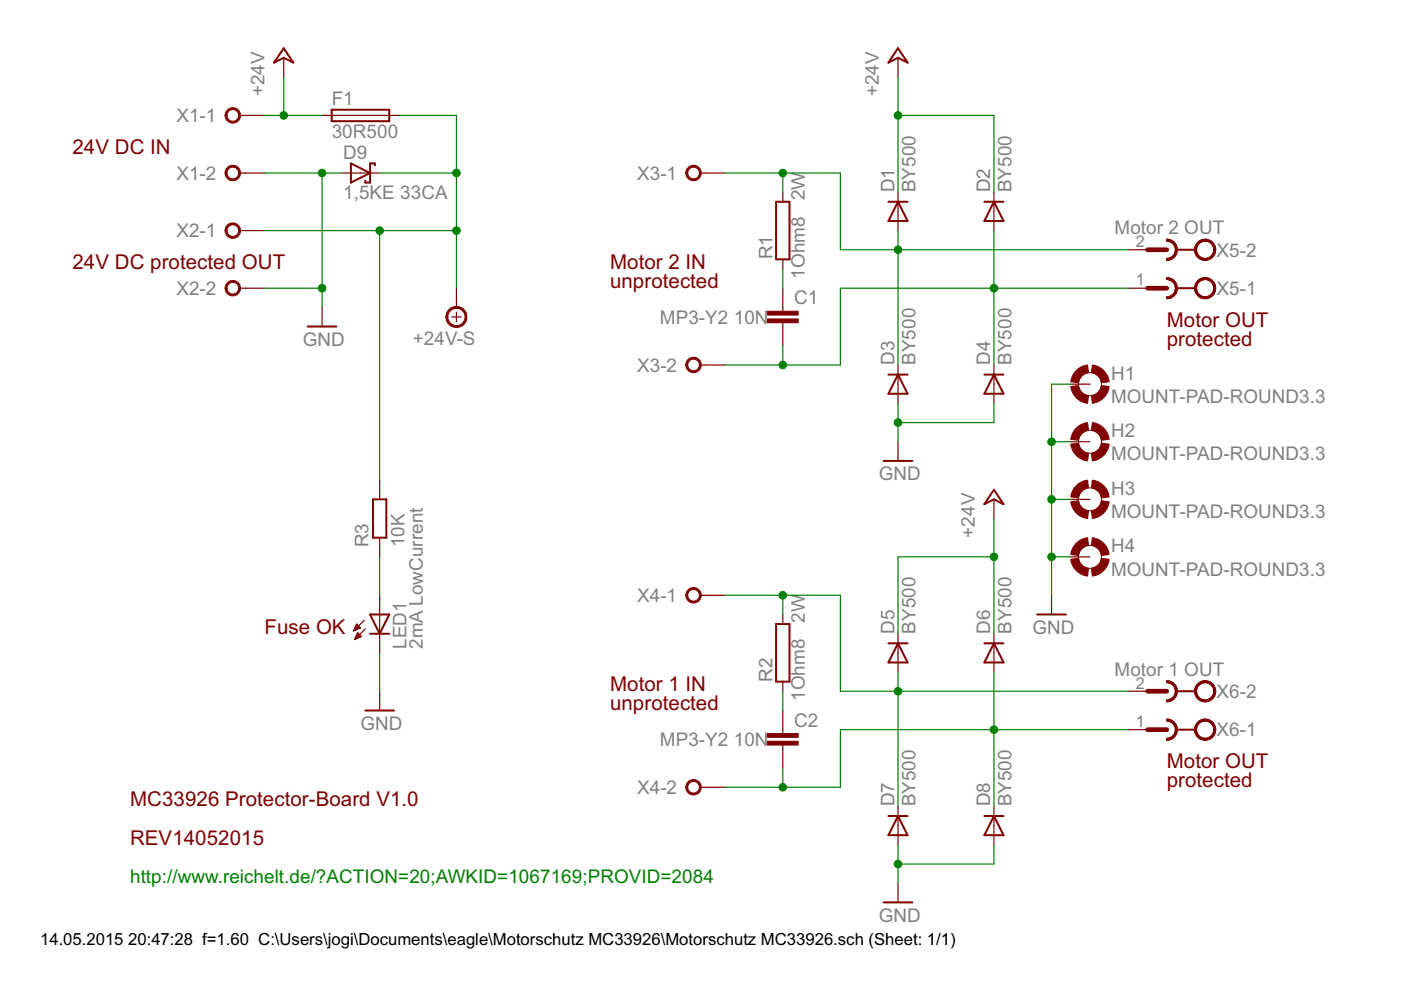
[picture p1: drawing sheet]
<svg xmlns="http://www.w3.org/2000/svg" width="297mm" height="210mm" viewBox="0 0 297 210" stroke-linecap="round" stroke-linejoin="round" font-family="sans-serif">
<g fill="none" stroke="#800000" stroke-width=".42">
<path d="M60.2 10.2l2 3.1-2-1-2.1 1zM190.4 10.2l2 3.1-2-1-2 1zM70.3 23.3h12.2v2.4h-12.2zM74.4 34.6l4.1 2.1-4.1 2zM79.5 35.1v-.5h-1v4.1h-1.1v-.4M164.5 42.8h2.9v12.2h-2.9zM188.4 42.8h4M190.4 42.8l2 4.1h-4zM208.7 42.8h4.1M210.7 42.8l2.1 4.1h-4.1zM249.4 53h4.1M65.2 69.2h6.1"/>
<path d="M188.4 79.4h4M190.4 79.4l2 4.1h-4zM208.7 79.4h4.1M210.7 79.4l2.1 4.1h-4.1zM249.4 61.1h4.1M187.3 97.7h6.1M79.1 105.9h2.8v8.1h-2.8zM210.7 103.8l2.1 3.1-2.1-1-2 1zM78.5 130.3h4l-2 4.1zM78.5 134.4h4M164.5 132.3h2.9v12.2h-2.9zM188.4 136.4h4"/>
<path d="M190.4 136.4l2 4.1h-4zM208.7 136.4h4.1M210.7 136.4l2.1 4.1h-4.1zM219.9 130.3h6.1M77.4 150.6h6.1M249.4 154.7h4.1M249.4 146.6h4.1M188.4 173h4M190.4 173l2 4.1h-4zM208.7 173h4.1M210.7 173l2.1 4.1h-4.1zM187.3 191.3h6.1"/>
</g>
<g fill="none" stroke="#800000" stroke-width=".25">
<path d="M60.2 12.3v4M190.4 12.3v4M50.8 36.7h5.3M50.8 24.5h5.3M68.3 24.5h16.3M72.3 36.7h8.2M148.5 36.7h5.3M50.8 48.9h5.3M166 40.7v2.1M166 55v2M190.4 40.7v8.2M210.7 40.7v8.2"/>
<path d="M239.2 53h4.1M50.8 61.1h5.3M68.3 65.2v4M95.8 67.2h2M96.8 61.1v4.1M96.8 66.2v2M148.5 77.4h5.3M166 61.1v4.9M166 68.4v4.9M190.4 77.4v8.1M210.7 77.4v8.1M239.2 61.1h4.1"/>
<path d="M190.4 93.7v4M227 81.4h4.1M227 93.7h4.1M80.5 101.8v4.1M80.5 114v4.1M210.7 105.9v4M227 105.9h4.1M227 118.1h4.1M75.1 133.6h.3M75.2 133.4h.7M75.2 135.5h.2M75.2 133.2h1.1"/>
<path d="M75.3 132.9h.9M75.3 135.3h.6M75.4 135.1h1M75.4 132.7h.6M75.5 134.9h1M75.5 132.5h.3M75.6 132.3l.8 .8-1.4 .7zM75.6 134.7h.7M75.7 134.5h.4M75.8 134.2h.1M75.8 134.2l.8 .8-1.4 .6zM77.2 131.5l-2.2 2.3"/>
<path d="M77.4 133.3l-2.2 2.3M80.5 126.2v12.2M148.5 126.2h5.3M166 130.3v2M190.4 134.4v8.1M210.7 134.4v8.1M222.9 126.2v4.1M80.5 146.6v4M166 144.5v2.1M166 150.6v4.9M166 158v4.8M239.2 154.7h4.1"/>
<path d="M239.2 146.6h4.1M148.5 166.9h5.3M190.4 171v8.1M210.7 171v8.1M190.4 187.3v4"/>
</g>
<g fill="#800000" stroke="#800000" stroke-width=".21">
<path d="M162.7 66h6.5v.8h-6.5z"/>
<path d="M162.7 67.6h6.5v.8h-6.5z"/>
<path d="M162.7 155.5h6.5v.8h-6.5z"/>
<path d="M162.7 157.2h6.5v.8h-6.5z"/>
</g>
<g fill="#800000" stroke="#800000" stroke-width=".21">
<path d="M247.4 152.5a2.24 2.24 0 0 1 2.2 2.2h-.4a1.84 1.84 0 0 0-1.8-1.8z" fill-rule="evenodd"/>
<path d="M247.4 156.5a1.81 1.81 0 0 0 1.8-1.8h.4a2.24 2.24 0 0 1-2.2 2.3z" fill-rule="evenodd"/>
<path d="M247.4 152.5a2.24 2.24 0 0 1 2.2 2.2 2.24 2.24 0 0 1-2.2 2.3v-.5a1.83 1.83 0 0 0 1.8-1.8 1.83 1.83 0 0 0-1.8-1.8z" fill-rule="evenodd"/>
<path d="M254 153.1a2.23 2.23 0 0 1 3.5 .5 2.23 2.23 0 0 1-1.4 3.3 2.23 2.23 0 0 1-2.8-2.2h.4a1.83 1.83 0 0 1 2.6-1.7 1.83 1.83 0 0 1 .4 3.1 1.83 1.83 0 0 1-3-1v-.4h-.4a2.12 2.12 0 0 1 .7-1.6z" fill-rule="evenodd"/>
<path d="M254 153.1a2.23 2.23 0 0 1 3.5 .5 2.23 2.23 0 0 1-1.4 3.3 2.23 2.23 0 0 1-2.8-2.2h.4a1.83 1.83 0 0 1 2.6-1.7 1.83 1.83 0 0 1 .4 3.1 1.83 1.83 0 0 1-3-1v-.4h-.4a2.12 2.12 0 0 1 .7-1.6z" fill-rule="evenodd"/>
<path d="M247.4 144.3a2.2 2.2 0 0 1 2.2 2.3h-.4a1.81 1.81 0 0 0-1.8-1.9z" fill-rule="evenodd"/>
<path d="M249.2 146.6h.4a2.24 2.24 0 0 1-2.2 2.2v-.4a1.81 1.81 0 0 0 1.8-1.8z" fill-rule="evenodd"/>
<path d="M247.4 144.3a2.23 2.23 0 0 1 2.2 2.3 2.23 2.23 0 0 1-2.2 2.2v-.4a1.83 1.83 0 0 0 1.8-1.8 1.83 1.83 0 0 0-1.8-1.9z" fill-rule="evenodd"/>
<path d="M254 144.9a2.23 2.23 0 0 1 3.5 .6 2.23 2.23 0 0 1-1.4 3.2 2.23 2.23 0 0 1-2.8-2.1h.4a1.83 1.83 0 0 1 2.6-1.7 1.83 1.83 0 0 1 .4 3.1 1.83 1.83 0 0 1-3-1.1v-.3h-.4a2.11 2.11 0 0 1 .7-1.7z" fill-rule="evenodd"/>
<path d="M254 144.9a2.23 2.23 0 0 1 3.5 .6 2.23 2.23 0 0 1-1.4 3.2 2.23 2.23 0 0 1-2.8-2.1h.4a1.83 1.83 0 0 1 2.6-1.7 1.83 1.83 0 0 1 .4 3.1 1.83 1.83 0 0 1-3-1.1v-.3h-.4a2.11 2.11 0 0 1 .7-1.7z" fill-rule="evenodd"/>
<path d="M247.4 58.9a2.24 2.24 0 0 1 2.2 2.2h-.4a1.81 1.81 0 0 0-1.8-1.8z" fill-rule="evenodd"/>
<path d="M247.4 62.9a1.81 1.81 0 0 0 1.8-1.8h.4a2.2 2.2 0 0 1-2.2 2.2z" fill-rule="evenodd"/>
<path d="M247.4 58.9a2.23 2.23 0 0 1 2.2 2.2 2.23 2.23 0 0 1-2.2 2.2v-.4a1.83 1.83 0 0 0 1.8-1.8 1.83 1.83 0 0 0-1.8-1.8z" fill-rule="evenodd"/>
<path d="M254 59.5a2.23 2.23 0 0 1 3.5 .5 2.23 2.23 0 0 1-1.4 3.3 2.23 2.23 0 0 1-2.8-2.2h.4a1.83 1.83 0 0 1 2.6-1.7 1.83 1.83 0 0 1 .4 3.1 1.83 1.83 0 0 1-3-1v-.4h-.4a2.12 2.12 0 0 1 .7-1.6z" fill-rule="evenodd"/>
<path d="M254 59.5a2.23 2.23 0 0 1 3.5 .5 2.23 2.23 0 0 1-1.4 3.3 2.23 2.23 0 0 1-2.8-2.2h.4a1.83 1.83 0 0 1 2.6-1.7 1.83 1.83 0 0 1 .4 3.1 1.83 1.83 0 0 1-3-1v-.4h-.4a2.12 2.12 0 0 1 .7-1.6z" fill-rule="evenodd"/>
<path d="M247.4 50.7a2.24 2.24 0 0 1 2.2 2.3h-.4a1.81 1.81 0 0 0-1.8-1.9z" fill-rule="evenodd"/>
<path d="M249.2 53h.4a2.24 2.24 0 0 1-2.2 2.2v-.4a1.84 1.84 0 0 0 1.8-1.8z" fill-rule="evenodd"/>
<path d="M247.4 50.7a2.24 2.24 0 0 1 2.2 2.3 2.24 2.24 0 0 1-2.2 2.2v-.4a1.83 1.83 0 0 0 1.8-1.8 1.83 1.83 0 0 0-1.8-1.9z" fill-rule="evenodd"/>
<path d="M254 51.3a2.23 2.23 0 0 1 3.5 .6 2.23 2.23 0 0 1-1.4 3.2 2.23 2.23 0 0 1-2.8-2.1h.4a1.84 1.84 0 0 1 2.6-1.7 1.84 1.84 0 0 1 .4 3.1 1.84 1.84 0 0 1-3-1.1v-.3h-.4a2.12 2.12 0 0 1 .7-1.7z" fill-rule="evenodd"/>
<path d="M254 51.3a2.23 2.23 0 0 1 3.5 .6 2.23 2.23 0 0 1-1.4 3.2 2.23 2.23 0 0 1-2.8-2.1h.4a1.84 1.84 0 0 1 2.6-1.7 1.84 1.84 0 0 1 .4 3.1 1.84 1.84 0 0 1-3-1.1v-.3h-.4a2.12 2.12 0 0 1 .7-1.7z" fill-rule="evenodd"/>
<path d="M95.2 65.6a2.24 2.24 0 0 1 3.5 .5 2.24 2.24 0 0 1-1.4 3.3 2.24 2.24 0 0 1-2.8-2.2h.5a1.83 1.83 0 0 1 2.7-1.5 1.83 1.83 0 0 1 .1 3.1 1.83 1.83 0 0 1-2.8-1.2v-.4h-.5a2.33 2.33 0 0 1 .7-1.6z" fill-rule="evenodd"/>
<path d="M48.1 23.4a1.64 1.64 0 0 1 2.6 .2 1.64 1.64 0 0 1-.9 2.5 1.64 1.64 0 0 1-2.1-1.6h.4a1.24 1.24 0 0 1 1.9-1.1 1.24 1.24 0 0 1 .1 2.1 1.24 1.24 0 0 1-1.9-.7l-.1-.3h-.4z" fill-rule="evenodd"/>
<path d="M48.1 35.6a1.64 1.64 0 0 1 2.6 .2 1.64 1.64 0 0 1-.9 2.5 1.64 1.64 0 0 1-2.1-1.6h.4a1.24 1.24 0 0 1 1.9-1.1 1.24 1.24 0 0 1 .1 2.1 1.24 1.24 0 0 1-1.9-.7l-.1-.3h-.4z" fill-rule="evenodd"/>
<path d="M145.8 35.6a1.64 1.64 0 0 1 2.6 .2 1.64 1.64 0 0 1-.9 2.5 1.64 1.64 0 0 1-2.1-1.6h.4a1.24 1.24 0 0 1 1.8-1.1 1.24 1.24 0 0 1 .2 2.1 1.24 1.24 0 0 1-2-.7v-.3h-.4z" fill-rule="evenodd"/>
<path d="M145.8 76.3a1.64 1.64 0 0 1 2.6 .2 1.64 1.64 0 0 1-.9 2.5 1.64 1.64 0 0 1-2.1-1.6h.4a1.24 1.24 0 0 1 1.8-1.1 1.24 1.24 0 0 1 .2 2.1 1.24 1.24 0 0 1-2-.7v-.3h-.4z" fill-rule="evenodd"/>
<path d="M145.8 125.1a1.64 1.64 0 0 1 2.6 .3 1.64 1.64 0 0 1-.9 2.4 1.64 1.64 0 0 1-2.1-1.6h.4a1.24 1.24 0 0 1 1.8-1 1.24 1.24 0 0 1 .2 2.1 1.24 1.24 0 0 1-2-.8v-.3h-.4z" fill-rule="evenodd"/>
<path d="M145.8 165.8a1.64 1.64 0 0 1 2.6 .3 1.64 1.64 0 0 1-.9 2.4 1.64 1.64 0 0 1-2.1-1.6h.4a1.24 1.24 0 0 1 1.8-1 1.24 1.24 0 0 1 .2 2.1 1.24 1.24 0 0 1-2-.8v-.3h-.4z" fill-rule="evenodd"/>
<path d="M48.1 47.8a1.64 1.64 0 0 1 2.6 .2 1.64 1.64 0 0 1-.9 2.5 1.64 1.64 0 0 1-2.1-1.6h.4a1.24 1.24 0 0 1 1.9-1 1.24 1.24 0 0 1 .1 2.1 1.24 1.24 0 0 1-1.9-.8l-.1-.3h-.4z" fill-rule="evenodd"/>
<path d="M48.1 60a1.64 1.64 0 0 1 2.6 .2 1.64 1.64 0 0 1-.9 2.5 1.64 1.64 0 0 1-2.1-1.6h.4a1.24 1.24 0 0 1 1.9-1 1.24 1.24 0 0 1 .1 2.1 1.24 1.24 0 0 1-1.9-.8l-.1-.3h-.4z" fill-rule="evenodd"/>
<path d="M231.6 77.4a4.1 4.1 0 0 1 3.6 3.5l-1.7 .3a2.49 2.49 0 0 0-2.1-2.2z" fill-rule="evenodd"/>
<path d="M228 78.7l1.3-.9 1.3-.4 .2 1.6a2.49 2.49 0 0 0-2.2 2.2l-1.6-.3 .4-1.2z" fill-rule="evenodd"/>
<path d="M227 82l1.6-.3a2.49 2.49 0 0 0 2.2 2.2l-.2 1.6a4 4 0 0 1-3.6-3.5z" fill-rule="evenodd"/>
<path d="M233.5 81.7l1.7 .3a4 4 0 0 1-3.6 3.5l-.2-1.6a2.49 2.49 0 0 0 2.1-2.2z" fill-rule="evenodd"/>
<path d="M231.6 89.6a4.1 4.1 0 0 1 3.6 3.6l-1.7 .1a2.44 2.44 0 0 0-2.1-2.1z" fill-rule="evenodd"/>
<path d="M228.4 90.6l.9-.6 1.3-.4 .2 1.6a2.44 2.44 0 0 0-2.2 2.1l-1.6-.1 .2-.8 .5-1z" fill-rule="evenodd"/>
<path d="M227 94.2l1.6-.2a2.44 2.44 0 0 0 2.2 2.1l-.2 1.6a4 4 0 0 1-3.6-3.5z" fill-rule="evenodd"/>
<path d="M231.4 96.1a2.44 2.44 0 0 0 2.1-2.1l1.7 .2a4 4 0 0 1-3.6 3.5z" fill-rule="evenodd"/>
<path d="M231.6 101.8a4.1 4.1 0 0 1 3.6 3.6l-1.7 .2a2.44 2.44 0 0 0-2.1-2.2z" fill-rule="evenodd"/>
<path d="M228 103.2l1.3-1 1.3-.4 .2 1.6a2.44 2.44 0 0 0-2.2 2.2l-1.6-.2 .4-1.3z" fill-rule="evenodd"/>
<path d="M227 106.4l1.6-.2a2.44 2.44 0 0 0 2.2 2.1l-.2 1.6a4 4 0 0 1-3.6-3.5z" fill-rule="evenodd"/>
<path d="M231.4 108.3a2.44 2.44 0 0 0 2.1-2.1l1.7 .2a4.1 4.1 0 0 1-3.6 3.5z" fill-rule="evenodd"/>
<path d="M231.6 114a4.2 4.2 0 0 1 3.6 3.6l-1.7 .2a2.44 2.44 0 0 0-2.1-2.2z" fill-rule="evenodd"/>
<path d="M228 115.4l1.3-1 1.3-.4 .2 1.6a2.44 2.44 0 0 0-2.2 2.2l-1.6-.2 .4-1.3z" fill-rule="evenodd"/>
<path d="M227 118.6l1.6-.2a2.44 2.44 0 0 0 2.2 2.1l-.2 1.6a4 4 0 0 1-3.6-3.5z" fill-rule="evenodd"/>
<path d="M231.4 120.5a2.44 2.44 0 0 0 2.1-2.1l1.7 .2a4 4 0 0 1-3.6 3.5z" fill-rule="evenodd"/>
</g>
<path d="M243.3 53h4.1M243.3 61.1h4.1M243.3 154.7h4.1M243.3 146.6h4.1" fill="none" stroke="#800000" stroke-width=".99"/>
<g fill="none" stroke="#800000" stroke-width=".21">
<circle cx="231.1" cy="93.7" r="2.43"/>
<circle cx="231.1" cy="81.4" r="2.43"/>
<circle cx="231.1" cy="105.9" r="2.43"/>
<circle cx="231.1" cy="118.1" r="2.43"/>
</g>
<g fill="none" stroke="#008000" stroke-width=".25">
<path d="M60.2 16.3v8.2M190.4 16.3v24.4M56.1 36.7h16.2M56.1 24.5h12.2M68.3 36.7v28.5M80.5 36.7h16.3M84.6 24.5h12.2v36.6M153.8 36.7h24.4v16.3h61M166 36.7v4M190.4 24.5h20.3v16.2M56.1 48.9h40.7M80.5 48.9v52.9"/>
<path d="M166 57v4.1M190.4 48.9v28.5M210.7 48.9v28.5M56.1 61.1h12.2M166 73.3v4.1M239.2 61.1h-61v16.3h-24.4M190.4 85.5v8.2M210.7 85.5v4.1h-20.3M222.9 93.7h4.1M227 81.4h-4.1v44.8M80.5 118.1v8.1M210.7 118.1h-20.3v16.3"/>
<path d="M210.7 109.9v24.5M222.9 105.9h4.1M222.9 118.1h4.1M80.5 138.4v8.2M153.8 126.2h24.4v20.4h61M166 126.2v4.1M166 146.6v4M190.4 142.5v28.5M210.7 142.5v28.5M239.2 154.7h-61v12.2h-24.4M166 162.8v4.1M190.4 179.1v8.2"/>
<path d="M210.7 179.1v4.1h-20.3"/>
</g>
<g fill="#008000" stroke="#008000" stroke-width=".21">
<circle cx="68.3" cy="36.7" r=".8"/>
<circle cx="68.3" cy="61.1" r=".8"/>
<circle cx="190.4" cy="89.6" r=".8"/>
<circle cx="190.4" cy="183.2" r=".8"/>
<circle cx="222.9" cy="93.7" r=".8"/>
<circle cx="222.9" cy="105.9" r=".8"/>
<circle cx="222.9" cy="118.1" r=".8"/>
<circle cx="96.8" cy="36.7" r=".8"/>
<circle cx="96.8" cy="48.9" r=".8"/>
<circle cx="80.5" cy="48.9" r=".8"/>
<circle cx="166" cy="36.7" r=".8"/>
<circle cx="190.4" cy="53" r=".8"/>
<circle cx="166" cy="77.4" r=".8"/>
<circle cx="210.7" cy="61.1" r=".8"/>
<circle cx="60.2" cy="24.5" r=".8"/>
<circle cx="190.4" cy="24.5" r=".8"/>
<circle cx="210.7" cy="118.1" r=".8"/>
<circle cx="166" cy="126.2" r=".8"/>
<circle cx="190.4" cy="146.6" r=".8"/>
<circle cx="166" cy="166.9" r=".8"/>
<circle cx="210.7" cy="154.7" r=".8"/>
</g>
<g font-size="4.8" fill="#800000">
<text x="15.4" y="32.6">24V DC IN</text>
<text x="15.4" y="57">24V DC protected OUT</text>
<text x="129.3" y="57">Motor 2 IN</text>
<text x="129.3" y="61.1">unprotected</text>
<text x="247.4" y="69.2">Motor OUT</text>
<text x="247.4" y="73.3">protected</text>
<text x="56.1" y="134.4">Fuse OK</text>
<text x="129.3" y="146.6">Motor 1 IN</text>
<text x="129.3" y="150.6">unprotected</text>
<text x="247.4" y="166.9">protected</text>
<text x="247.4" y="162.8">Motor OUT</text>
<text x="27.6" y="171">MC33926 Protector-Board V1.0</text>
<text x="27.6" y="179.1">REV14052015</text>
</g>
<g font-size="4.5" fill="#808080">
<text x="56.1" y="20.4" transform="rotate(-90 56.1 20.4)">+24V</text>
<text x="70.3" y="22.2">F1</text>
<text x="186.3" y="20.4" transform="rotate(-90 186.3 20.4)">+24V</text>
<text x="37.4" y="25.9">X1-1</text>
<text x="70.3" y="29.2">30R500</text>
<text x="72.8" y="33.6">D9</text>
<text x="37.4" y="38.1">X1-2</text>
<text x="135.1" y="38.1">X3-1</text>
<text x="189.6" y="40.8" transform="rotate(-90 189.6 40.8)">D1</text>
<text x="194.1" y="40.8" transform="rotate(-90 194.1 40.8)">BY500</text>
<text x="210" y="40.8" transform="rotate(-90 210 40.8)">D2</text>
<text x="214.4" y="40.8" transform="rotate(-90 214.4 40.8)">BY500</text>
<text x="72.8" y="42.2">1,5KE 33CA</text>
<text x="170.7" y="42.5" transform="rotate(-90 170.7 42.5)">2W</text>
<text x="37.4" y="50.3">X2-1</text>
<text x="236.3" y="49.7">Motor 2 OUT</text>
<text x="163.8" y="55" transform="rotate(-90 163.8 55)">R1</text>
<text x="170.7" y="59.1" transform="rotate(-90 170.7 59.1)">1Ohm8</text>
<text x="258" y="54.4">X5-2</text>
<text x="37.4" y="62.5">X2-2</text>
<text x="168.4" y="64.6">C1</text>
<text x="258" y="62.5">X5-1</text>
<text x="139.9" y="68.6">MP3-Y2</text>
<text x="155.6" y="68.6">10N</text>
<text x="64.2" y="73.3">GND</text>
<text x="87.5" y="73.1">+24V-S</text>
<text x="189.6" y="77.4" transform="rotate(-90 189.6 77.4)">D3</text>
<text x="194.1" y="77.4" transform="rotate(-90 194.1 77.4)">BY500</text>
<text x="210" y="77.4" transform="rotate(-90 210 77.4)">D4</text>
<text x="214.4" y="77.4" transform="rotate(-90 214.4 77.4)">BY500</text>
<text x="135.1" y="78.8">X3-2</text>
<text x="235.6" y="80.5">H1</text>
<text x="235.6" y="85.4">MOUNT-PAD-ROUND3.3</text>
<text x="235.6" y="92.7">H2</text>
<text x="186.3" y="101.8">GND</text>
<text x="235.6" y="97.6">MOUNT-PAD-ROUND3.3</text>
<text x="235.6" y="104.9">H3</text>
<text x="235.6" y="109.8">MOUNT-PAD-ROUND3.3</text>
<text x="78.1" y="116" transform="rotate(-90 78.1 116)">R3</text>
<text x="85.8" y="116" transform="rotate(-90 85.8 116)">10K</text>
<text x="206.7" y="114" transform="rotate(-90 206.7 114)">+24V</text>
<text x="235.6" y="117.1">H4</text>
<text x="235.6" y="122">MOUNT-PAD-ROUND3.3</text>
<text x="135.1" y="127.7">X4-1</text>
<text x="86.2" y="137.6" transform="rotate(-90 86.2 137.6)">LED1</text>
<text x="89.7" y="137.6" transform="rotate(-90 89.7 137.6)">2mA LowCurrent</text>
<text x="170.7" y="132" transform="rotate(-90 170.7 132)">2W</text>
<text x="189.6" y="134.4" transform="rotate(-90 189.6 134.4)">D5</text>
<text x="194.1" y="134.4" transform="rotate(-90 194.1 134.4)">BY500</text>
<text x="210" y="134.4" transform="rotate(-90 210 134.4)">D6</text>
<text x="214.4" y="134.4" transform="rotate(-90 214.4 134.4)">BY500</text>
<text x="218.9" y="134.4">GND</text>
<text x="236.3" y="143.3">Motor 1 OUT</text>
<text x="163.8" y="144.5" transform="rotate(-90 163.8 144.5)">R2</text>
<text x="170.7" y="148.6" transform="rotate(-90 170.7 148.6)">1Ohm8</text>
<text x="258" y="148">X6-2</text>
<text x="76.4" y="154.7">GND</text>
<text x="168.4" y="154.1">C2</text>
<text x="139.9" y="158.2">MP3-Y2</text>
<text x="155.6" y="158.2">10N</text>
<text x="258" y="156.1">X6-1</text>
<text x="135.1" y="168.3">X4-2</text>
<text x="189.6" y="171" transform="rotate(-90 189.6 171)">D7</text>
<text x="194.1" y="171" transform="rotate(-90 194.1 171)">BY500</text>
<text x="210" y="171" transform="rotate(-90 210 171)">D8</text>
<text x="214.4" y="171" transform="rotate(-90 214.4 171)">BY500</text>
<text x="186.3" y="195.4">GND</text>
</g>
<text font-size="4.5" fill="#008000" x="27.6" y="187.3">http://www.reichelt.de/?ACTION=20;AWKID=1067169;PROVID=2084</text>
<g font-size="4">
<text x="8.5" y="200.4">14.05.2015</text>
<text x="27.2" y="200.4">20:47:28 f=1.60 C:\Users\jogi\Documents\eagle\Motorschutz MC33926\Motorschutz MC33926.sch (Sheet: 1/1)</text>
</g>
<g font-size="3.8" fill="#808080">
<text x="240.8" y="52.4">2</text>
<text x="240.8" y="60.5">1</text>
<text x="240.8" y="146">2</text>
<text x="240.8" y="154.1">1</text>
</g>
</svg>
